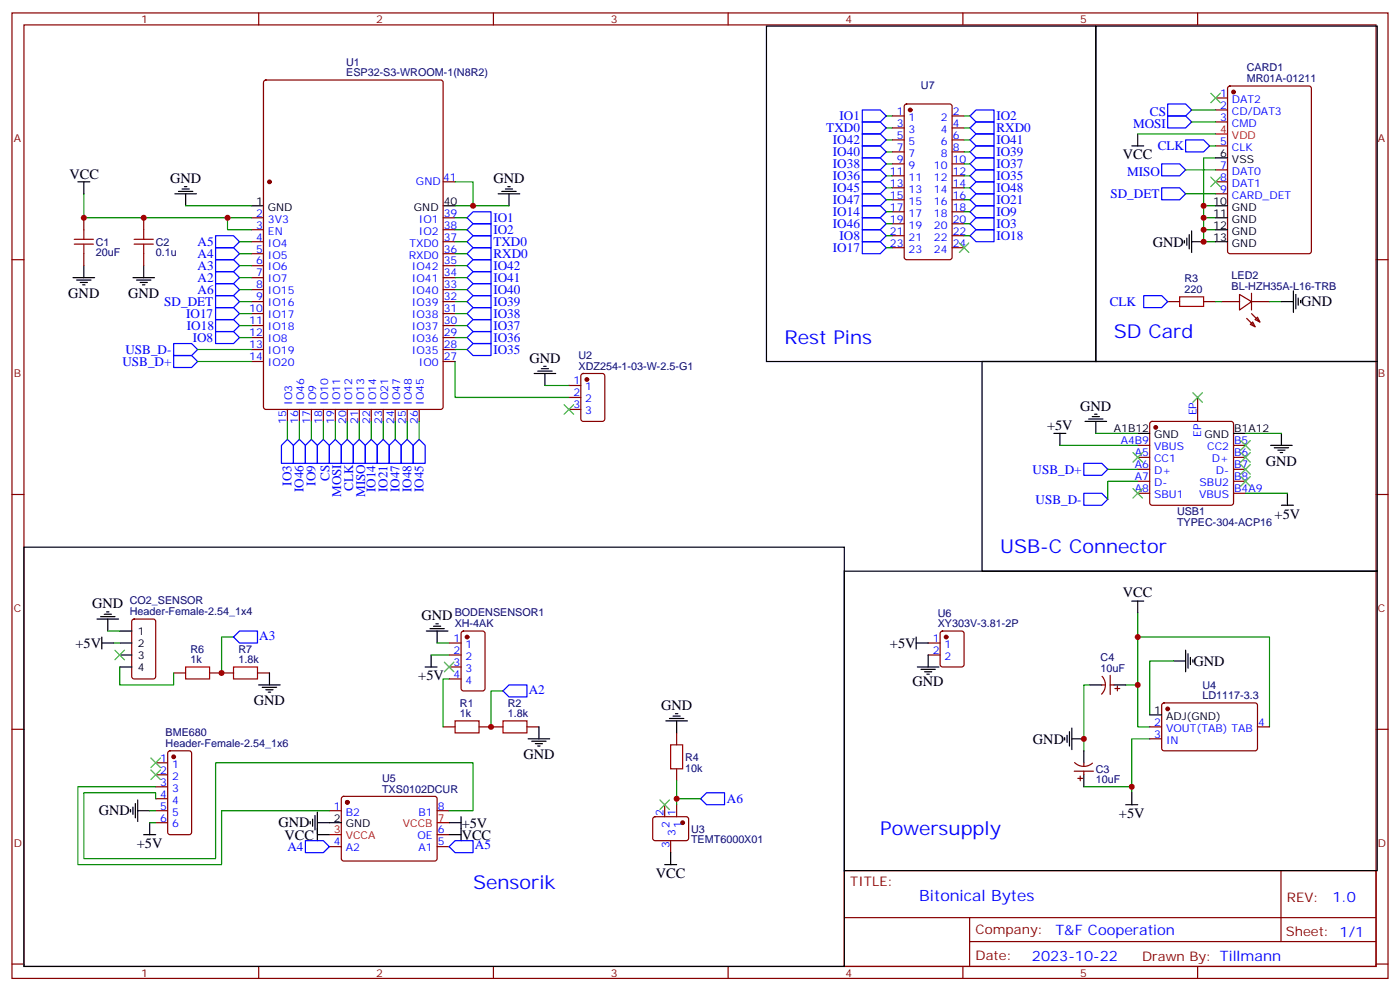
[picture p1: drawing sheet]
<svg xmlns="http://www.w3.org/2000/svg" width="412mm" height="292mm" viewBox="0 0 412 292" stroke-linecap="round" stroke-linejoin="round" font-family="sans-serif">
<g fill="none" stroke="#870000" stroke-width=".35">
<path d="M3.5 3.8h405.4v284.3h-405.4zM7.1 7.3h398.2v277.3h-398.2zM76.2 3.8v3.5M145.3 3.8v3.5M214.5 3.8v3.5M283.6 3.8v3.5M352.8 3.8v3.5M77.8 23.8l.5-.2h51.5l.7 .4v95.9l-.4 .6-51.8 .1-.6-.5-.1-95.8zM262.8 34.1h3.5M262.8 37.7h3.5M266.6 30.8l.5-.2h12.7l.6 .5 .1 44.7-.5 .6-12.9 .1-.7-.5-.1-44.7zM280.5 34.1h3.5"/>
<path d="M280.5 37.7h3.5M358.1 28.9h3.5M358.1 32.4h3.5M358.1 35.9h3.5M361.8 25.5l.5-.2h23.3l.6 .5 .1 48.2-.5 .7h-23.5l-.6-.4-.1-48.3zM130.5 53.6h3.6M262.8 58.8h3.5M262.8 41.2h3.5M262.8 55.3h3.5M262.8 44.7h3.5M262.8 51.8h3.5M262.8 48.3h3.5"/>
<path d="M280.5 58.8h3.5M280.5 41.2h3.5M280.5 55.3h3.5M280.5 44.7h3.5M280.5 51.8h3.5M280.5 48.3h3.5M358.1 53.6h3.5M358.1 43h3.5M358.1 50h3.5M358.1 57.1h3.5M3.5 76.5h3.6M24.7 64.1v3.6"/>
<path d="M24.7 74.7v3.5M42.3 64.1v3.6M42.3 74.7v3.5M74.1 64.1h3.5M74.1 67.7h3.5M74.1 71.2h3.5M74.1 74.7h3.5M74.1 78.2h3.5M130.5 64.1h3.6M130.5 67.7h3.6M130.5 71.2h3.6M130.5 74.7h3.6"/>
<path d="M130.5 78.2h3.6M262.8 69.4h3.5M262.8 65.9h3.5M262.8 62.4h3.5M262.8 73h3.5M280.5 69.4h3.5M280.5 65.9h3.5M280.5 62.4h3.5M280.5 73h3.5M405.3 76.5h3.6M74.1 81.8h3.5M74.1 85.3h3.5"/>
<path d="M74.1 88.8h3.5M74.1 92.4h3.5M74.1 95.9h3.5M74.1 99.4h3.5M130.5 81.8h3.6M130.5 85.3h3.6M130.5 88.8h3.6M130.5 92.4h3.6M130.5 95.9h3.6M130.5 99.4h3.6M344 88.8h3.5M354.5 88.8h3.6"/>
<path d="M359.8 88.8h5.3M365.1 86.7l3.6 2.1-3.6 2.5zM367.2 93.8l2.5 2.4M368.3 95.5l.7-.7 .7 1.4zM368.7 88.8h5.2M368.7 92.4l2.4 2.4M368.7 86.4v4.9M369.7 94.1l.7-.7 .7 1.4zM74.1 102.9h3.5M74.1 106.5h3.5M130.5 102.9h3.6M130.5 106.5h3.6"/>
<path d="M167.6 113.5h3.5M167.6 117.1h3.5M171.3 110.2l.5-.2h5.6l.7 .4 .1 13-.5 .7h-5.9l-.6-.5-.1-12.9zM352.8 117.1v7M84.7 120.6v3.5M88.2 120.6v3.5M91.7 120.6v3.5M95.2 120.6v3.5M98.8 120.6v3.5M102.3 120.6v3.5M105.8 120.6v3.5M109.4 120.6v3.5"/>
<path d="M112.9 120.6v3.5M116.4 120.6v3.5M119.9 120.6v3.5M123.5 120.6v3.5M167.6 120.6h3.5M335.1 131.2h3.6M335.1 134.7h3.6M335.1 138.2h3.6M338.9 124.3l.5-.2h23.3l.5 .2 .2 .5v23.3l-.3 .5-.4 .2h-23.3l-.5-.2-.2-.5v-23.3zM363.4 131.2h3.5M363.4 134.7h3.5M363.4 138.2h3.5"/>
<path d="M3.5 145.6h3.6M335.1 141.7h3.6M335.1 145.3h3.6M363.4 141.7h3.5M363.4 145.3h3.5M405.3 145.6h3.6M39 182.5l.5-.2h5.7l.6 .4 .1 16.5-.5 .7-5.9 .1-.6-.5-.1-16.5zM51.2 198.2h3.5M61.7 198.2h7.1M75.8 198.2h3.6M132.3 189.4h3.5M132.3 192.9h3.5"/>
<path d="M132.3 196.4h3.5M132.3 200h3.5M136.1 186l.4-.2h5.7l.6 .5 .1 16.5-.5 .6-5.9 .1-.6-.5-.1-16.5zM273.4 189.4h3.5M273.4 192.9h3.5M277.2 186l.4-.2h5.7l.6 .5 .1 9.4-.5 .7h-5.9l-.6-.4-.1-9.5zM324.6 199.2a3.8 3.8 0 0 1-.1 5.2M327 198.9v5.6M3.5 214.8h3.6M130.5 214.1h3.6M141.1 214.1h7.1M155.2 214.1h3.5"/>
<path d="M199.3 215.8v3.6M324.6 201.7h1M327 201.7h1.1M328.4 202.8h1.4M329.1 202.1v1.4M338.7 214.1h3.5M338.7 217.6h3.5M342.4 207.2l.5-.2 27.1 .1 .4 .6v13l-.7 .4h-27.1l-.4-.7v-12.7zM370.4 214.1h3.5M405.3 214.8h3.6M45.9 224.6h3.5M45.9 228.2h3.5"/>
<path d="M45.9 231.7h3.5M45.9 235.2h3.5M45.9 238.8h3.5M49.6 221.3l.5-.2h5.6l.7 .5v23.5l-.4 .7h-5.9l-.7-.4v-23.6zM97 238.8h3.5M100.8 234.7l.4-.2 27.1 .1 .5 .6-.1 17.9-.6 .5-27.1-.1-.5-.6v-17.7zM128.8 238.8h3.5M195.8 237v3.5M199.3 226.4v3.5M199.3 237v3.5M316.4 227.1h5.7M316.6 224.6a3.8 3.8 0 0 0 5.2 .1"/>
<path d="M317.5 229.2h1.4M318.2 228.5v1.4M319.3 224.6v1.1M319.3 227.1v1.1M45.9 242.3h3.5M97 249.3h3.5M128.8 249.3h3.5M128.8 245.8h3.5M192.5 240.7l.5-.2 9.4 .1 .4 .6v5.9l-.7 .5-9.4-.1-.4-.6v-5.7zM197.6 247.6v3.5M248.7 256.4h156.6v28.2h-156.6zM377.3 256.4v20.9"/>
<path d="M248.7 270.2h156.5M285.6 277.3h119.6M285.6 270.2v14.2M3.5 283.9h3.6M76.2 284.6v3.5M145.3 284.6v3.5M214.5 284.6v3.5M283.6 284.6v3.5M352.8 284.6v3.5M405.3 283.9h3.6"/>
</g>
<g fill="none" stroke="#000" stroke-width=".35">
<path d="M225.8 7.7h97v98.8h-97zM322.8 7.7h82.9v98.8h-82.9zM335.1 39.4v3.6M22.9 53.6h3.6M24.7 53.6v3.5M51.5 57.1h6.4M52.6 56.4h4.2M53.6 55.7h2.1M54.3 55h.7M54.7 57.1v3.5M146.8 57.1h6.3M147.8 56.4h4.2"/>
<path d="M148.9 55.7h2.1M149.6 55h.7M149.9 57.1v3.5M333.4 43h3.5M358.1 46.5h3.5M24.7 78.2v3.6M42.3 78.2v3.6M74.1 60.6h3.5M130.5 60.6h3.6M348.9 70.8v.7M349.6 70.1v2.1M350.3 69.1v4.2"/>
<path d="M351 71.2h3.5M351 68v6.4M358.1 60.6h3.5M358.1 71.2h3.5M358.1 64.1h3.5M358.1 67.7h3.5M21.5 81.8h6.4M22.6 82.5h4.2M23.6 83.2h2.2M24.3 83.9h.7M39.2 81.8h6.3M40.2 82.5h4.2"/>
<path d="M41.3 83.2h2.1M42 83.9h.7M377.5 88.8h3.5M381 85.7v6.3M381.7 86.7v4.2M382.4 87.8v2.1M383.1 88.5v.7M157.3 110h6.4M158.4 109.3h4.2M159.5 108.6h2.1M160.2 107.9h.7M160.5 110v3.5"/>
<path d="M289.3 106.5h116.4v61.7h-116.4zM310.4 127.6h3.6M312.2 127.6v3.6M319.6 124.1h6.4M320.7 123.4h4.2M321.7 122.7h2.1M322.4 122h.7M322.8 124.1v3.5M335.1 127.6h3.6M363.4 127.6h3.5M374.3 131.2h6.3M375.4 131.9h4.2"/>
<path d="M376.4 132.6h2.1M377.1 133.3h.7M377.5 127.6v3.6M377.5 148.8h3.5M379.2 145.3v3.5M7.1 161.1h241.6v123.5h-241.6zM248.7 168.2h157v88.2h-157zM333.4 177h3.5M335.1 177v3.6M28.6 182.3h6.3M29.6 181.6h4.3M30 189.4h3.5"/>
<path d="M30 187.6v3.5M30.7 180.9h2.1M31.4 180.2h.7M31.7 182.3v3.5M35.3 185.8h3.5M35.3 189.4h3.5M35.3 192.9h3.5M35.3 196.4h3.5M79.4 198.2v3.5M125.2 196.4h3.6M125.6 185.8h6.3M126.6 185.1h4.3"/>
<path d="M127 192.9v3.5M127.7 184.4h2.1M128.4 183.7h.7M128.8 185.8v3.6M269.9 189.4h3.5M269.9 187.6v3.5M270.2 196.4h6.4M271.3 197.1h4.2M272.3 197.8h2.2M273 198.5h.8M273.4 192.9v3.5M345.7 194.7h3.5"/>
<path d="M349.2 191.5v6.3M350 192.5v4.3M350.7 193.6v2.1M351.4 194.3v.7M76.2 201.7h6.3M77.3 202.4h4.2M78.3 203.1h2.1M79 203.8h.7M155.6 217.6h6.3M156.6 218.3h4.3M157.7 219h2.1M158.4 219.7h.7"/>
<path d="M158.7 214.1v3.5M196.1 212.3h6.4M197.2 211.6h4.2M198.3 210.9h2.1M199 210.2h.7M199.3 212.3v3.5M313.6 217.2v.7M314.3 216.5v2.2M315 215.5v4.2M315.7 217.6h3.6M315.7 214.4v6.4M321 201.7h3.6"/>
<path d="M328.1 201.7h3.5M338.7 210.5h3.5M38.5 238.4v.7M39.2 237.7v2.1M39.9 236.6v4.3M40.6 238.8h3.5M40.6 235.6v6.3M93.5 239.1v8.5M319.3 221.1v3.5M319.3 228.2v3.5M331.6 237h3.5M333.4 233.5v3.5"/>
<path d="M42.3 245.8h3.6M44.1 242.3v3.5M91.4 241.9v.7M92.1 241.2v2.1M92.8 240.2v4.2M93.5 245.8h3.5M93.5 242.3h7M132.3 245.8h3.5M132.3 242.3h3.5M135.8 240.5v7.1M195.8 254.6h3.5M197.6 251.1v3.5"/>
</g>
<g fill="#870000" stroke="#870000" stroke-width=".35">
<circle cx="79.4" cy="53.6" r=".53"/>
<circle cx="340.4" cy="125.9" r=".53"/>
<circle cx="172.9" cy="111.8" r=".53"/>
<circle cx="363.4" cy="27.1" r=".53"/>
<circle cx="344" cy="208.8" r=".53"/>
<circle cx="51.2" cy="222.9" r=".53"/>
<circle cx="137.6" cy="187.6" r=".53"/>
<circle cx="102.3" cy="236.3" r=".53"/>
<circle cx="201.1" cy="242.3" r=".53"/>
<circle cx="278.7" cy="187.6" r=".53"/>
<circle cx="268.1" cy="32.4" r=".53"/>
</g>
<g fill="none" stroke="#008700" stroke-width=".35">
<path d="M261.1 34.1h1.7M261.1 37.7h1.7M284 34.1h1.8M284 37.7h1.8M335.1 39.4h23M351 32.4h7.1M351 35.9h7.1M24.7 57.1v7h42.3M134.1 53.6h5.2v7M261.1 41.2h1.7M261.1 44.7h1.7M261.1 48.3h1.7"/>
<path d="M261.1 51.8h1.7M261.1 55.3h1.7M261.1 58.8h1.7M284 41.2h1.8M284 44.7h1.8M284 48.3h1.8M284 51.8h1.8M284 55.3h1.8M284 58.8h1.8M349.2 50h8.9M349.2 57.1h8.9M356.3 43h1.8"/>
<path d="M358.1 46.5h-3.6v24.7h3.6M54.7 60.6h19.4M70.6 71.2h3.5M70.6 74.7h3.5M70.6 78.2h3.5M74.1 64.1h-7.1v3.6h7.1M134.1 60.6h15.8M134.1 64.1h3.5M134.1 67.7h3.5M134.1 71.2h3.5M134.1 74.7h3.5M134.1 78.2h3.5"/>
<path d="M261.1 69.4h1.7M261.1 65.9h1.7M261.1 62.4h1.7M261.1 73h1.7M284 69.4h1.8M284 65.9h1.8M284 62.4h1.8M354.5 60.6h3.6M354.5 64.1h3.6M354.5 67.7h3.6M70.6 88.8h3.5M70.6 81.8h3.5"/>
<path d="M70.6 85.3h3.5M70.6 92.4h3.5M70.6 95.9h3.5M70.6 99.4h3.5M134.1 88.8h3.5M134.1 81.8h3.5M134.1 85.3h3.5M134.1 92.4h3.5M134.1 95.9h3.5M134.1 99.4h3.5M358.1 88.8h1.7M373.9 88.8h3.6"/>
<path d="M58.2 106.5h15.9M58.2 102.9h15.9M134.1 106.5v10.6h33.5M134.1 102.9h3.5M160.5 113.5h7.1M84.7 124.1v5.3M88.2 124.1v5.3M91.7 124.1v5.3M95.2 124.1v5.3M98.8 124.1v5.3M102.3 124.1v5.3M105.8 124.1v5.3"/>
<path d="M109.4 124.1v5.3M112.9 124.1v5.3M116.4 124.1v5.3M119.9 124.1v5.3M123.5 124.1v5.3M312.2 131.2h22.9M322.8 127.6h12.3M326.3 138.2h8.8M366.9 127.6h10.6M335.1 141.7h-8.8v5.3M366.9 145.3h12.3M31.7 185.8h3.6"/>
<path d="M33.5 189.4h1.8M35.3 196.4v5.3h15.9v-3.5M68.8 187.6h-3.5v10.6M127 192.9h5.3M128.8 189.4h3.5M132.3 200h-1.8v14.1M335.1 187.6h38.8v26.5M335.1 180.6v33.5h3.6M345.7 194.7h-7v15.8M148.2 203.5h-3.6v10.6M321 201.7h-1.7v19.4M331.6 201.7h3.5"/>
<path d="M338.7 217.6h-5.3v14.1M44.1 238.8h1.8M45.9 235.2v-1.7h-21.2v19.4h38.8v-28.3h75.8v14.2h-7M45.9 231.7h-23v22.9h42.4v-15.8h31.7M199.3 229.9v7.1M199.3 235.2h7.1M319.3 231.7h14.1v1.8M44.1 242.3h1.8"/>
</g>
<g fill="none" stroke="#00f" stroke-width=".35">
<path d="M254 32.4h5.3l1.8 1.7-1.8 1.8h-5.3zM254 35.9h5.3l1.8 1.8-1.8 1.7h-5.3zM254 39.4h5.3l1.8 1.8-1.8 1.8h-5.3zM285.8 34.1l1.7-1.7h5.3v3.5h-5.3zM285.8 37.7l1.7-1.8h5.3v3.5h-5.3zM287.5 39.4h5.3v3.6h-5.3l-1.7-1.8zM344 30.6h5.2l1.8 1.8-1.8 1.7h-5.2zM344 34.1h5.2l1.8 1.8-1.8 1.8h-5.2zM254 43h5.3l1.8 1.7-1.8 1.8h-5.3zM254 46.5h5.3l1.8 1.8-1.8 1.7h-5.3zM254 50h5.3l1.8 1.8-1.8 1.8h-5.3zM254 53.6h5.3l1.8 1.7-1.8 1.8h-5.3z"/>
<path d="M254 57.1h5.3l1.8 1.7-1.8 1.8h-5.3zM285.8 44.7l1.7-1.7h5.3v3.5h-5.3zM285.8 51.8l1.7-1.8h5.3v3.6h-5.3zM287.5 46.5h5.3v3.5h-5.3l-1.7-1.7zM287.5 53.6h5.3v3.5h-5.3l-1.7-1.8zM287.5 57.1h5.3v3.5h-5.3l-1.7-1.8zM342.2 48.3h5.3l1.7 1.7-1.7 1.8h-5.3zM342.2 55.3h5.3l1.7 1.8-1.7 1.7h-5.3zM349.2 41.2h5.3l1.8 1.8-1.8 1.7h-5.3zM63.5 76.5h5.3l1.8 1.7-1.8 1.8h-5.3zM63.5 69.4h5.3l1.8 1.8-1.8 1.8h-5.3zM63.5 73h5.3l1.8 1.7-1.8 1.8h-5.3z"/>
<path d="M137.6 74.7l1.7-1.7h5.3v3.5h-5.3zM137.6 67.7l1.7-1.8h5.3v3.5h-5.3zM137.6 78.2l1.7-1.7h5.3v3.5h-5.3zM137.6 64.1l1.7-1.7h5.3v3.5h-5.3zM139.3 69.4h5.3v3.6h-5.3l-1.7-1.8zM254 60.6h5.3l1.8 1.8-1.8 1.7h-5.3zM254 64.1h5.3l1.8 1.8-1.8 1.8h-5.3zM254 67.7h5.3l1.8 1.7-1.8 1.8h-5.3zM254 71.2h5.3l1.8 1.8-1.8 1.7h-5.3zM285.8 62.4l1.7-1.8h5.3v3.5h-5.3zM285.8 69.4l1.7-1.7h5.3v3.5h-5.3zM287.5 64.1h5.3v3.6h-5.3l-1.7-1.8z"/>
<path d="M63.5 80h5.3l1.8 1.8-1.8 1.7h-5.3zM63.5 83.5h5.3l1.8 1.8-1.8 1.8h-5.3zM63.5 87.1h5.3l1.8 1.7-1.8 1.8h-5.3zM63.5 94.1h5.3l1.8 1.8-1.8 1.7h-5.3zM63.5 90.6h5.3l1.8 1.8-1.8 1.7h-5.3zM63.5 97.6h5.3l1.8 1.8-1.8 1.8h-5.3zM137.6 95.9l1.7-1.8h5.3v3.5h-5.3zM137.6 81.8l1.7-1.8h5.3v3.5h-5.3zM137.6 99.4l1.7-1.8h5.3v3.6h-5.3zM137.6 92.4l1.7-1.8h5.3v3.5h-5.3zM137.6 85.3l1.7-1.8h5.3v3.6h-5.3zM139.3 87.1h5.3v3.5h-5.3l-1.7-1.8z"/>
<path d="M336.9 87.1h5.3l1.8 1.7-1.8 1.8h-5.3zM51.2 101.2h5.2l1.8 1.7-1.8 1.8h-5.2zM51.2 104.7h5.2l1.8 1.8-1.8 1.7h-5.2zM137.6 102.9l1.7-1.7h5.3v3.5h-5.3zM84.7 129.4l1.7 1.8v5.3h-3.5v-5.3zM86.4 131.2l1.8-1.8 1.8 1.8v5.3h-3.6zM91.7 129.4l1.8 1.8v5.3h-3.5v-5.3zM95.2 129.4l1.8 1.8v5.3h-3.5v-5.3zM98.8 129.4l1.7 1.8v5.3h-3.5v-5.3zM102.3 129.4l1.8 1.8v5.3h-3.6v-5.3zM105.8 129.4l1.8 1.8v5.3h-3.5v-5.3zM109.4 129.4l1.7 1.8v5.3h-3.5v-5.3z"/>
<path d="M111.1 131.2l1.8-1.8 1.8 1.8v5.3h-3.6zM116.4 129.4l1.8 1.8v5.3h-3.5v-5.3zM119.9 129.4l1.8 1.8v5.3h-3.5v-5.3zM123.5 129.4l1.7 1.8v5.3h-3.5v-5.3zM319.3 136.5h5.3l1.7 1.7-1.7 1.8h-5.3zM319.3 145.3h5.3l1.7 1.7-1.7 1.8h-5.3zM68.8 187.6l1.8-1.8h5.2v3.6h-5.2zM148.2 203.5l1.7-1.8h5.3v3.5h-5.3zM206.4 235.2l1.7-1.7h5.3v3.5h-5.3zM90 247.6h5.2l1.8 1.7-1.8 1.8h-5.2zM132.3 249.3l1.8-1.7h5.2v3.5h-5.2z"/>
</g>
<g fill="none" stroke="#a10000" stroke-width=".35">
<path d="M21.9 71.9h5.6M21.9 70.5h5.6M24.7 67.7v2.8M24.7 71.9v2.8M39.5 71.9h5.7M39.5 70.5h5.7M42.3 67.7v2.8M42.3 71.9v2.8M347.5 87.4h7v2.8h-7zM54.7 196.4h7v3.6h-7zM68.8 196.4h7v3.6h-7zM134.1 212.3h7v3.5h-7z"/>
<path d="M148.2 212.3h7v3.5h-7zM197.6 219.4h3.5v7h-3.5z"/>
</g>
<path d="M358.1 39.4h3.5M97 245.8h3.5M128.8 242.3h3.5" fill="none" stroke="#f00" stroke-width=".35"/>
<g fill="none" stroke="#3c3" stroke-width=".35">
<path d="M356.7 27.4l2.8 2.9M359.5 27.4l-2.8 2.9M356.7 52.1l2.8 2.9M359.5 52.1l-2.8 2.9M282.6 71.5l2.8 2.9M285.4 71.5l-2.8 2.9M166.2 119.2l2.8 2.8M169 119.2l-2.8 2.8M351.4 115.6l2.8 2.9M354.2 115.6l-2.8 2.9M333.7 133.3l2.8 2.8M336.5 133.3l-2.8 2.8"/>
<path d="M365.5 129.8l2.8 2.8M365.5 133.3l2.8 2.8M365.5 136.8l2.8 2.8M368.3 129.8l-2.8 2.8M368.3 133.3l-2.8 2.8M368.3 136.8l-2.8 2.8M333.7 143.9l2.8 2.8M336.5 143.9l-2.8 2.8M365.5 140.3l2.8 2.9M368.3 140.3l-2.8 2.9M33.9 191.5l2.8 2.8M36.7 191.5l-2.8 2.8"/>
<path d="M130.9 195l2.8 2.8M133.7 195l-2.8 2.8M44.4 226.8l2.9 2.8M44.4 223.2l2.9 2.9M47.3 226.8l-2.9 2.8M47.3 223.2l-2.9 2.9M194.4 235.6l2.8 2.8M197.2 235.6l-2.8 2.8"/>
</g>
<g fill="#c00">
<circle cx="139.3" cy="60.6" r=".88"/>
<circle cx="67" cy="64.1" r=".88"/>
<circle cx="42.3" cy="64.1" r=".88"/>
<circle cx="24.7" cy="64.1" r=".88"/>
<circle cx="354.5" cy="71.2" r=".88"/>
<circle cx="354.5" cy="60.6" r=".88"/>
<circle cx="354.5" cy="64.1" r=".88"/>
<circle cx="354.5" cy="67.7" r=".88"/>
<circle cx="335.1" cy="187.6" r=".88"/>
<circle cx="333.4" cy="231.7" r=".88"/>
<circle cx="335.1" cy="201.7" r=".88"/>
<circle cx="319.3" cy="217.6" r=".88"/>
<circle cx="144.6" cy="214.1" r=".88"/>
<circle cx="65.3" cy="198.2" r=".88"/>
<circle cx="199.3" cy="235.2" r=".88"/>
</g>
<g font-size="5.6" fill="#00f">
<text x="231.1" y="101.2">Rest Pins</text>
<text x="328.1" y="99.4">SD Card</text>
<text x="294.6" y="162.9">USB-C Connector</text>
<text x="259.3" y="245.8">Powersupply</text>
<text x="139.3" y="261.7">Sensorik</text>
</g>
<text font-size="4.6" fill="#00f" x="270.8" y="265.4">Bitonical Bytes</text>
<g font-size="4.2">
<text x="330.8" y="46.8">VCC</text>
<text x="20.5" y="52.8">VCC</text>
<text x="50.1" y="53.8">GND</text>
<text x="145.3" y="53.8">GND</text>
<text x="339.5" y="72.6">GND</text>
<text x="20.1" y="87.8">GND</text>
<text x="37.7" y="87.8">GND</text>
<text x="383.3" y="90.2">GND</text>
<text x="155.9" y="106.8">GND</text>
<text x="318.2" y="120.9">GND</text>
<text x="308.4" y="126.6">+5V</text>
<text x="372.9" y="137.3">GND</text>
<text x="375.5" y="152.7">+5V</text>
<text x="27.2" y="179">GND</text>
<text x="330.8" y="176">VCC</text>
<text x="124.2" y="182.7">GND</text>
<text x="22.2" y="190.8">+5V</text>
<text x="262.1" y="190.8">+5V</text>
<text x="351.5" y="196.1">GND</text>
<text x="123.2" y="200.4">+5V</text>
<text x="268.8" y="202.1">GND</text>
<text x="74.8" y="207.8">GND</text>
<text x="194.7" y="209.1">GND</text>
<text x="304.3" y="219">GND</text>
<text x="154.2" y="223.6">GND</text>
<text x="29.1" y="240.1">GND</text>
<text x="82" y="243.7">GND</text>
<text x="136" y="243.7">+5V</text>
<text x="329.6" y="240.9">+5V</text>
<text x="40.3" y="249.8">+5V</text>
<text x="83.8" y="247.3">VCC</text>
<text x="136" y="247.3">VCC</text>
<text x="193.2" y="258.5">VCC</text>
</g>
<g font-size="4.2" fill="#00f">
<text x="392.5" y="265.7">1.0</text>
<text x="310.9" y="275.2">T&amp;F Cooperation</text>
<text x="304" y="283">2023-10-22</text>
</g>
<g font-size="3.9" fill="#00f">
<text x="247.3" y="35.4">IO1</text>
<text x="293.5" y="35.4">IO2</text>
<text x="338.7" y="34.1">CS</text>
<text x="243.4" y="38.9">TXD0</text>
<text x="293.5" y="38.9">RXD0</text>
<text x="333.8" y="37.7">MOSI</text>
<text x="245.3" y="42.4">IO42</text>
<text x="245.3" y="46">IO40</text>
<text x="293.5" y="42.4">IO41</text>
<text x="293.5" y="46">IO39</text>
<text x="341" y="44.2">CLK</text>
<text x="245.3" y="49.5">IO38</text>
<text x="245.3" y="53">IO36</text>
<text x="293.5" y="49.5">IO37</text>
<text x="293.5" y="53">IO35</text>
<text x="332" y="51.8">MISO</text>
<text x="245.3" y="56.6">IO45</text>
<text x="293.5" y="56.6">IO48</text>
<text x="327.1" y="58.3">SD_DET</text>
<text x="145.3" y="65.4">IO1</text>
<text x="245.3" y="60.1">IO47</text>
<text x="245.3" y="63.6">IO14</text>
<text x="293.5" y="60.1">IO21</text>
<text x="293.5" y="63.6">IO9</text>
<text x="145.3" y="68.9">IO2</text>
<text x="245.3" y="67.1">IO46</text>
<text x="247.3" y="70.7">IO8</text>
<text x="293.5" y="67.1">IO3</text>
<text x="293.5" y="70.7">IO18</text>
<text x="58.2" y="72.4">A5</text>
<text x="58.2" y="76">A4</text>
<text x="145.3" y="76">RXD0</text>
<text x="145.3" y="72.4">TXD0</text>
<text x="245.3" y="74.2">IO17</text>
<text x="58.2" y="83">A2</text>
<text x="58.2" y="79.5">A3</text>
<text x="145.3" y="83">IO41</text>
<text x="145.3" y="79.5">IO42</text>
<text x="58.2" y="86.5">A6</text>
<text x="145.3" y="86.5">IO40</text>
<text x="48.4" y="90.1">SD_DET</text>
<text x="54.8" y="93.6">IO17</text>
<text x="145.3" y="90.1">IO39</text>
<text x="145.3" y="93.6">IO38</text>
<text x="326.9" y="90.1">CLK</text>
<text x="55.1" y="97.1">IO18</text>
<text x="56.8" y="100.7">IO8</text>
<text x="145.3" y="97.1">IO37</text>
<text x="145.3" y="100.7">IO36</text>
<text x="36.1" y="107.7">USB_D+</text>
<text x="36.9" y="104.2">USB_D-</text>
<text x="145.3" y="104.2">IO35</text>
<text x="85.9" y="143" transform="rotate(-90 85.9 143)">IO3</text>
<text x="93" y="143" transform="rotate(-90 93 143)">IO9</text>
<text x="97" y="141.6" transform="rotate(-90 97 141.6)">CS</text>
<text x="304.2" y="139.5">USB_D+</text>
<text x="89.4" y="144.9" transform="rotate(-90 89.4 144.9)">IO46</text>
<text x="100.5" y="146.4" transform="rotate(-90 100.5 146.4)">MOSI</text>
<text x="104.1" y="144.5" transform="rotate(-90 104.1 144.5)">CLK</text>
<text x="107.6" y="146.4" transform="rotate(-90 107.6 146.4)">MISO</text>
<text x="110.6" y="144.9" transform="rotate(-90 110.6 144.9)">IO14</text>
<text x="114.1" y="144.9" transform="rotate(-90 114.1 144.9)">IO21</text>
<text x="117.7" y="144.9" transform="rotate(-90 117.7 144.9)">IO47</text>
<text x="121.2" y="144.9" transform="rotate(-90 121.2 144.9)">IO48</text>
<text x="124.7" y="144.9" transform="rotate(-90 124.7 144.9)">IO45</text>
<text x="305.1" y="148.3">USB_D-</text>
<text x="76.4" y="188.4">A3</text>
<text x="155.8" y="204.3">A2</text>
<text x="214.1" y="236.6">A6</text>
<text x="84.7" y="250.6">A4</text>
<text x="139.9" y="250.1">A5</text>
</g>
<g font-size="3.9" fill="#800">
<text x="250.5" y="261">TITLE:</text>
<text x="379.1" y="265.7">REV:</text>
<text x="287.4" y="275.2">Company:</text>
<text x="378.7" y="275.8">Sheet: 1/1</text>
<text x="287.4" y="282.9">Date:</text>
<text x="336.4" y="282.9">Drawn By: Tillmann</text>
</g>
<g font-size="3.2" fill="#800">
<text x="41.6" y="6.8">1</text>
<text x="110.8" y="6.8">2</text>
<text x="179.9" y="6.8">3</text>
<text x="249.1" y="6.8">4</text>
<text x="318.2" y="6.8">5</text>
<text x="4.1" y="41.9">A</text>
<text x="405.9" y="41.9">A</text>
<text x="4.1" y="111.1">B</text>
<text x="405.9" y="111.1">B</text>
<text x="4.1" y="180.2">C</text>
<text x="405.9" y="180.2">C</text>
<text x="4.1" y="249.3">D</text>
<text x="405.9" y="249.3">D</text>
<text x="41.6" y="287.6">1</text>
<text x="110.8" y="287.6">2</text>
<text x="179.9" y="287.6">3</text>
<text x="249.1" y="287.6">4</text>
<text x="318.2" y="287.6">5</text>
</g>
<g font-size="3.2" fill="#000080">
<text x="102" y="22.5">ESP32-S3-WROOM-1(N8R2)</text>
<text x="102" y="19.3">U1</text>
<text x="367.3" y="20.9">CARD1</text>
<text x="271.3" y="26.3">U7</text>
<text x="367.3" y="24.1">MR01A-01211</text>
<text x="28.2" y="75.5">20uF</text>
<text x="28.2" y="72.3">C1</text>
<text x="45.9" y="75.5">0.1u</text>
<text x="45.9" y="72.3">C2</text>
<text x="348.9" y="83.2">R3</text>
<text x="362.8" y="82.1">LED2</text>
<text x="348.9" y="86.4">220</text>
<text x="362.8" y="85.3">BL-HZH35A-L16-TRB</text>
<text x="170.4" y="105.6">U2</text>
<text x="170.4" y="108.8">XDZ254-1-03-W-2.5-G1</text>
<text x="346.7" y="154.9">TYPEC-304-ACP16</text>
<text x="346.7" y="151.7">USB1</text>
<text x="38.2" y="178">CO2_SENSOR</text>
<text x="38.2" y="181.3">Header-Female-2.54_1x4</text>
<text x="133.9" y="184.7">XH-4AK</text>
<text x="133.9" y="181.5">BODENSENSOR1</text>
<text x="276.2" y="184.7">XY303V-3.81-2P</text>
<text x="276.2" y="181.7">U6</text>
<text x="56.1" y="195.4">1k</text>
<text x="56.1" y="192.2">R6</text>
<text x="70.2" y="195.4">1.8k</text>
<text x="70.2" y="192.2">R7</text>
<text x="324.2" y="197.8">10uF</text>
<text x="324.2" y="194.7">C4</text>
<text x="354.2" y="202.8">U4</text>
<text x="135.5" y="208.1">R1</text>
<text x="149.6" y="208.1">R2</text>
<text x="354.2" y="206">LD1117-3.3</text>
<text x="135.5" y="211.2">1k</text>
<text x="149.6" y="211.2">1.8k</text>
<text x="48.8" y="220">Header-Female-2.54_1x6</text>
<text x="48.8" y="216.7">BME680</text>
<text x="201.8" y="227.2">10k</text>
<text x="201.8" y="224.1">R4</text>
<text x="322.8" y="227.5">C3</text>
<text x="112.5" y="233.5">TXS0102DCUR</text>
<text x="112.5" y="230.2">U5</text>
<text x="322.8" y="230.7">10uF</text>
<text x="203.6" y="245.2">U3</text>
<text x="203.6" y="248.4">TEMT6000X01</text>
</g>
<g font-size="3.2" fill="#00f">
<text x="359.4" y="28.5">1</text>
<text x="264.2" y="33.8">1</text>
<text x="267.7" y="35.6">1</text>
<text x="277.1" y="35.6">2</text>
<text x="280.6" y="33.8">2</text>
<text x="359.4" y="32">2</text>
<text x="359.4" y="35.6">3</text>
<text x="362.9" y="30.3">DAT2</text>
<text x="362.9" y="33.8">CD/DAT3</text>
<text x="264.2" y="37.3">3</text>
<text x="264.2" y="40.9">5</text>
<text x="267.7" y="39.1">3</text>
<text x="277.1" y="39.1">4</text>
<text x="280.6" y="40.9">6</text>
<text x="280.6" y="37.3">4</text>
<text x="362.9" y="37.3">CMD</text>
<text x="264.2" y="44.4">7</text>
<text x="264.2" y="47.9">9</text>
<text x="267.7" y="42.6">5</text>
<text x="267.7" y="46.1">7</text>
<text x="277.1" y="46.1">8</text>
<text x="277.1" y="42.6">6</text>
<text x="280.6" y="47.9">10</text>
<text x="280.6" y="44.4">8</text>
<text x="359.4" y="42.6">5</text>
<text x="362.9" y="44.4">CLK</text>
<text x="130.5" y="53.2">41</text>
<text x="262.1" y="51.4">11</text>
<text x="267.7" y="49.7">9</text>
<text x="267.7" y="53.2">11</text>
<text x="275.1" y="53.2">12</text>
<text x="275.1" y="49.7">10</text>
<text x="280.6" y="51.4">12</text>
<text x="359.4" y="49.7">7</text>
<text x="359.4" y="53.2">8</text>
<text x="362.9" y="51.4">DAT0</text>
<text x="122.5" y="54.6">GND</text>
<text x="262.1" y="55">13</text>
<text x="262.1" y="58.5">15</text>
<text x="267.7" y="56.7">13</text>
<text x="275.1" y="56.7">14</text>
<text x="280.6" y="58.5">16</text>
<text x="280.6" y="55">14</text>
<text x="359.4" y="56.7">9</text>
<text x="362.9" y="55">DAT1</text>
<text x="362.9" y="58.5">CARD_DET</text>
<text x="75.4" y="63.8">2</text>
<text x="78.9" y="65.5">3V3</text>
<text x="123.4" y="65.5">IO1</text>
<text x="130.7" y="63.8">39</text>
<text x="262.1" y="65.5">19</text>
<text x="262.1" y="62">17</text>
<text x="267.7" y="60.3">15</text>
<text x="267.7" y="63.8">17</text>
<text x="275.1" y="63.8">18</text>
<text x="275.1" y="60.3">16</text>
<text x="280.6" y="65.5">20</text>
<text x="280.6" y="62">18</text>
<text x="75.4" y="70.8">4</text>
<text x="75.4" y="67.3">3</text>
<text x="78.9" y="69.1">EN</text>
<text x="123.4" y="69.1">IO2</text>
<text x="130.7" y="67.3">38</text>
<text x="130.7" y="70.8">37</text>
<text x="262.1" y="69.1">21</text>
<text x="267.7" y="70.8">21</text>
<text x="267.7" y="67.3">19</text>
<text x="275.1" y="70.8">22</text>
<text x="275.1" y="67.3">20</text>
<text x="280.6" y="69.1">22</text>
<text x="75.4" y="77.9">6</text>
<text x="75.4" y="74.4">5</text>
<text x="78.9" y="76.1">IO5</text>
<text x="78.9" y="72.6">IO4</text>
<text x="120.4" y="76.1">RXD0</text>
<text x="120.6" y="72.6">TXD0</text>
<text x="130.7" y="74.4">36</text>
<text x="130.7" y="77.9">35</text>
<text x="262.1" y="72.6">23</text>
<text x="267.7" y="74.4">23</text>
<text x="275.1" y="74.4">24</text>
<text x="280.6" y="72.6">24</text>
<text x="75.4" y="81.4">7</text>
<text x="78.9" y="83.2">IO7</text>
<text x="78.9" y="79.7">IO6</text>
<text x="121.4" y="79.7">IO42</text>
<text x="121.4" y="83.2">IO41</text>
<text x="130.7" y="81.4">34</text>
<text x="75.4" y="88.5">9</text>
<text x="75.4" y="84.9">8</text>
<text x="78.9" y="86.7">IO15</text>
<text x="121.4" y="86.7">IO40</text>
<text x="130.7" y="84.9">33</text>
<text x="130.7" y="88.5">32</text>
<text x="73.4" y="95.5">11</text>
<text x="73.4" y="92">10</text>
<text x="78.9" y="93.8">IO17</text>
<text x="78.9" y="90.2">IO16</text>
<text x="121.4" y="90.2">IO39</text>
<text x="121.4" y="93.8">IO38</text>
<text x="130.7" y="92">31</text>
<text x="130.7" y="95.5">30</text>
<text x="73.4" y="99.1">12</text>
<text x="78.9" y="100.8">IO8</text>
<text x="78.9" y="97.3">IO18</text>
<text x="121.4" y="97.3">IO37</text>
<text x="121.4" y="100.8">IO36</text>
<text x="130.7" y="99.1">29</text>
<text x="73.4" y="106.1">14</text>
<text x="73.4" y="102.6">13</text>
<text x="78.9" y="107.9">IO20</text>
<text x="78.9" y="104.4">IO19</text>
<text x="121.4" y="104.4">IO35</text>
<text x="123.4" y="107.9">IO0</text>
<text x="130.7" y="102.6">28</text>
<text x="130.7" y="106.1">27</text>
<text x="168.9" y="113.2">1</text>
<text x="86.1" y="119.3" transform="rotate(-90 86.1 119.3)">IO3</text>
<text x="89.6" y="119.3" transform="rotate(-90 89.6 119.3)">IO46</text>
<text x="93.1" y="119.3" transform="rotate(-90 93.1 119.3)">IO9</text>
<text x="96.7" y="119.3" transform="rotate(-90 96.7 119.3)">IO10</text>
<text x="100.2" y="119.3" transform="rotate(-90 100.2 119.3)">IO11</text>
<text x="103.7" y="119.3" transform="rotate(-90 103.7 119.3)">IO12</text>
<text x="107.2" y="119.3" transform="rotate(-90 107.2 119.3)">IO13</text>
<text x="110.8" y="119.3" transform="rotate(-90 110.8 119.3)">IO14</text>
<text x="114.3" y="119.3" transform="rotate(-90 114.3 119.3)">IO21</text>
<text x="117.8" y="119.3" transform="rotate(-90 117.8 119.3)">IO47</text>
<text x="121.4" y="119.3" transform="rotate(-90 121.4 119.3)">IO48</text>
<text x="124.9" y="119.3" transform="rotate(-90 124.9 119.3)">IO45</text>
<text x="168.9" y="116.7">2</text>
<text x="172.4" y="114.9">1</text>
<text x="172.4" y="118.5">2</text>
<text x="84.3" y="124.8" transform="rotate(-90 84.3 124.8)">15</text>
<text x="87.8" y="124.8" transform="rotate(-90 87.8 124.8)">16</text>
<text x="91.4" y="124.8" transform="rotate(-90 91.4 124.8)">17</text>
<text x="94.9" y="124.8" transform="rotate(-90 94.9 124.8)">18</text>
<text x="98.4" y="124.8" transform="rotate(-90 98.4 124.8)">19</text>
<text x="102" y="124.8" transform="rotate(-90 102 124.8)">20</text>
<text x="105.5" y="124.8" transform="rotate(-90 105.5 124.8)">21</text>
<text x="109" y="124.8" transform="rotate(-90 109 124.8)">22</text>
<text x="112.5" y="124.8" transform="rotate(-90 112.5 124.8)">23</text>
<text x="116.1" y="124.8" transform="rotate(-90 116.1 124.8)">24</text>
<text x="119.6" y="124.8" transform="rotate(-90 119.6 124.8)">25</text>
<text x="123.1" y="124.8" transform="rotate(-90 123.1 124.8)">26</text>
<text x="168.9" y="120.2">3</text>
<text x="172.4" y="122">3</text>
<text x="352.4" y="122.3" transform="rotate(-90 352.4 122.3)">EP</text>
<text x="330.1" y="130.8">A4B9</text>
<text x="353.8" y="128.7" transform="rotate(-90 353.8 128.7)">EP</text>
<text x="363.5" y="130.8">B5</text>
<text x="334.3" y="134.3">A5</text>
<text x="334.3" y="137.9">A6</text>
<text x="340" y="132.6">VBUS</text>
<text x="340" y="136.1">CC1</text>
<text x="355.6" y="132.6">CC2</text>
<text x="357" y="136.1">D+</text>
<text x="363.5" y="137.9">B7</text>
<text x="363.5" y="134.3">B6</text>
<text x="334.3" y="141.4">A7</text>
<text x="340" y="139.6">D+</text>
<text x="340" y="143.2">D-</text>
<text x="353.4" y="143.2">SBU2</text>
<text x="358.2" y="139.6">D-</text>
<text x="363.5" y="141.4">B8</text>
<text x="334.3" y="144.9">A8</text>
<text x="340" y="146.7">SBU1</text>
<text x="353.2" y="146.7">VBUS</text>
<text x="363.5" y="144.9">B4A9</text>
<text x="133.6" y="189">1</text>
<text x="137.1" y="190.8">1</text>
<text x="274.7" y="189">1</text>
<text x="278.2" y="190.8">1</text>
<text x="133.6" y="192.5">2</text>
<text x="133.6" y="196.1">3</text>
<text x="137.1" y="194.3">2</text>
<text x="137.1" y="197.8">3</text>
<text x="274.7" y="192.5">2</text>
<text x="278.2" y="194.3">2</text>
<text x="133.6" y="199.6">4</text>
<text x="137.1" y="201.4">4</text>
<text x="340" y="213.7">2</text>
<text x="343.5" y="215.5">VOUT(TAB) TAB</text>
<text x="370.6" y="213.7">4</text>
<text x="340" y="217.2">3</text>
<text x="343.5" y="219">IN</text>
<text x="47.2" y="224.3">1</text>
<text x="47.2" y="227.8">2</text>
<text x="50.7" y="226.1">1</text>
<text x="47.2" y="231.4">3</text>
<text x="50.7" y="229.6">2</text>
<text x="50.7" y="233.1">3</text>
<text x="47.2" y="234.9">4</text>
<text x="47.2" y="238.4">5</text>
<text x="50.7" y="236.6">4</text>
<text x="98.4" y="238.4">1</text>
<text x="128.9" y="238.4">8</text>
<text x="47.2" y="241.9">6</text>
<text x="50.7" y="240.2">5</text>
<text x="50.7" y="243.7">6</text>
<text x="101.8" y="240.2">B2</text>
<text x="123.3" y="240.2">B1</text>
<text x="128.9" y="245.5">6</text>
<text x="195.4" y="240.3" transform="rotate(-90 195.4 240.3)">2</text>
<text x="197.2" y="243.8" transform="rotate(-90 197.2 243.8)">2</text>
<text x="199" y="240.3" transform="rotate(-90 199 240.3)">1</text>
<text x="200.7" y="243.8" transform="rotate(-90 200.7 243.8)">1</text>
<text x="98.4" y="249">4</text>
<text x="101.8" y="250.8">A2</text>
<text x="123" y="247.2">OE</text>
<text x="123.3" y="250.8">A1</text>
<text x="128.9" y="249">5</text>
<text x="197.2" y="249.8" transform="rotate(-90 197.2 249.8)">3</text>
<text x="199" y="246.3" transform="rotate(-90 199 246.3)">3</text>
</g>
<g font-size="3.2" fill="#f00">
<text x="359.4" y="39.1">4</text>
<text x="362.9" y="40.9">VDD</text>
<text x="98.4" y="245.5">3</text>
<text x="118.7" y="243.7">VCCB</text>
<text x="128.9" y="241.9">7</text>
<text x="101.8" y="247.2">VCCA</text>
</g>
<g font-size="3.2">
<text x="359.4" y="46.1">6</text>
<text x="362.9" y="47.9">VSS</text>
<text x="75.4" y="60.3">1</text>
<text x="78.9" y="62">GND</text>
<text x="121.9" y="62">GND</text>
<text x="130.7" y="60.3">40</text>
<text x="357.4" y="60.3">10</text>
<text x="357.4" y="63.8">11</text>
<text x="362.9" y="62">GND</text>
<text x="362.9" y="65.5">GND</text>
<text x="357.4" y="67.3">12</text>
<text x="357.4" y="70.8">13</text>
<text x="362.9" y="69.1">GND</text>
<text x="362.9" y="72.6">GND</text>
<text x="328.1" y="127.3">A1B12</text>
<text x="340" y="129">GND</text>
<text x="354.8" y="129">GND</text>
<text x="363.5" y="127.3">B1A12</text>
<text x="40.6" y="186.9">1</text>
<text x="40.6" y="190.4">2</text>
<text x="40.6" y="194">3</text>
<text x="40.6" y="197.5">4</text>
<text x="340" y="210.2">1</text>
<text x="343.5" y="211.9">ADJ(GND)</text>
<text x="98.4" y="241.9">2</text>
<text x="101.8" y="243.7">GND</text>
</g>
</svg>
